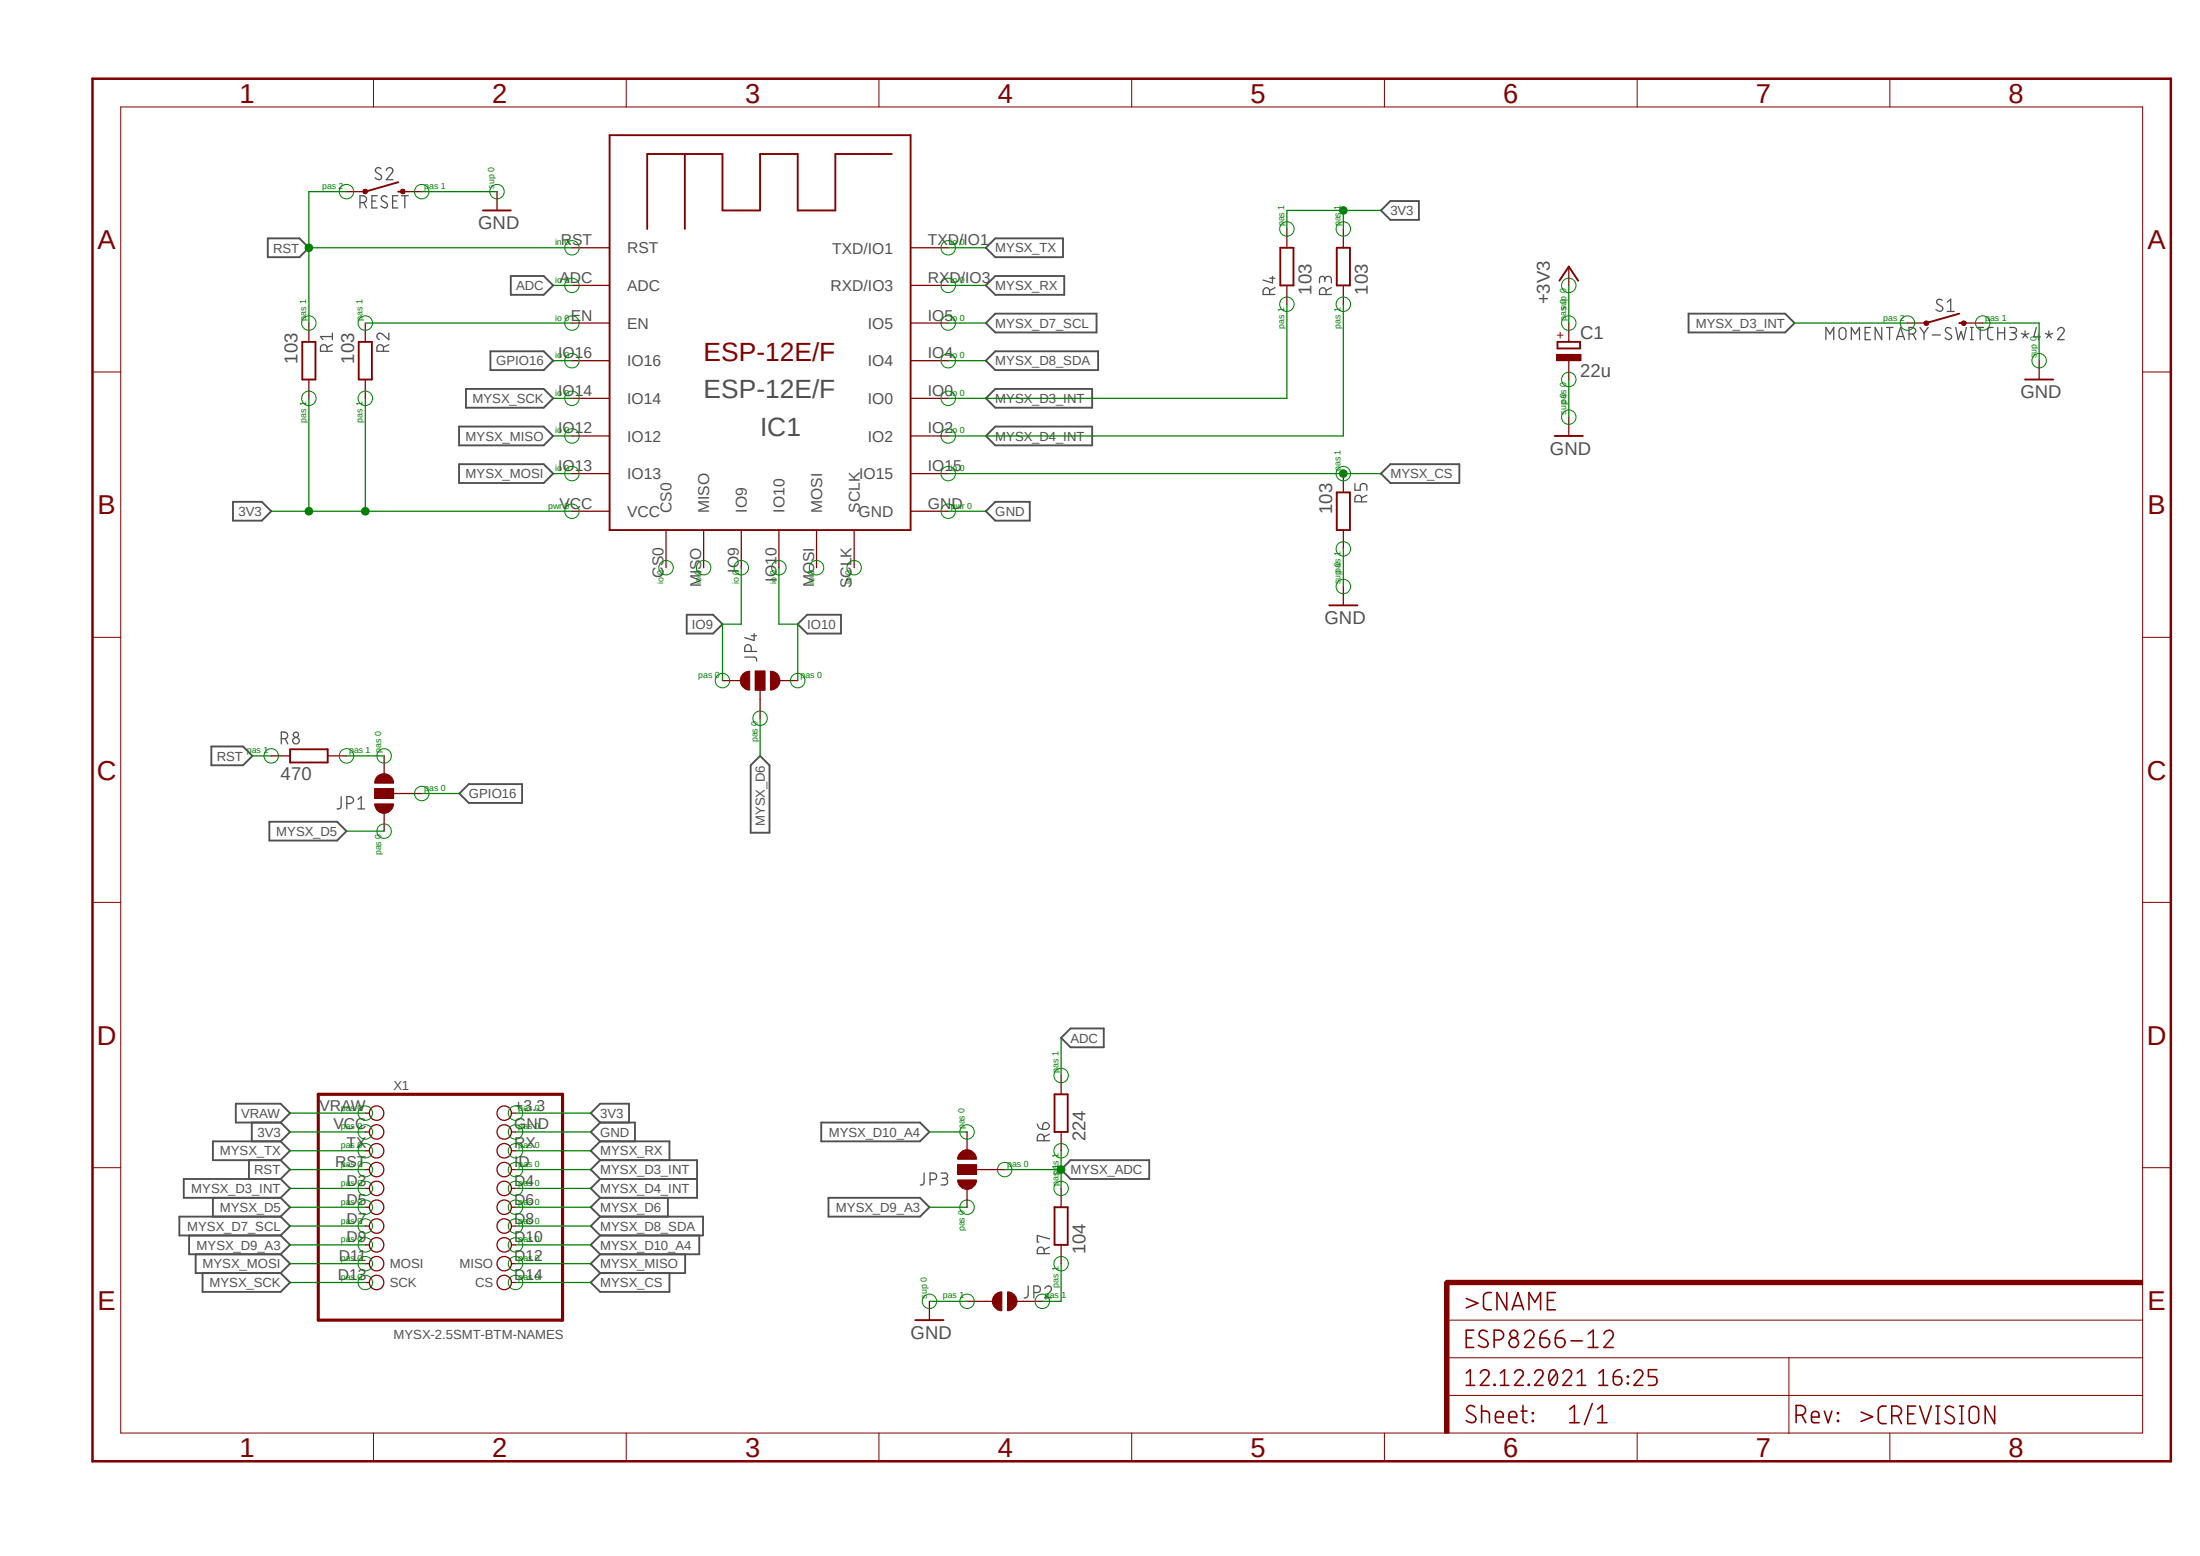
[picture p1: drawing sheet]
<svg xmlns="http://www.w3.org/2000/svg" width="297mm" height="210mm" viewBox="0 0 297 210" stroke-linecap="round" stroke-linejoin="round" font-family="sans-serif">
<path d="M12.1 10.2l281.3 187.3M293.4 10.2l-281.3 187.3" fill="none" stroke="#fff" stroke-width=".14"/>
<g fill="none" stroke="#505050" stroke-width=".17">
<path d="M48.6 27.3h.4a.47 .47 0 0 0 .5-.4 .47 .47 0 0 0-.5-.5h-.4v1.7M49.1 27.3l.4 .8M50.2 27.1h.5M50.9 26.4h-.7v1.7h.7M51.4 22.8a.39 .39 0 0 0-.6-.1 .39 .39 0 0 0 0 .6l.6 .3a.37 .37 0 0 1 .1 .4 .37 .37 0 0 1-.3 .3l-.6-.3M52.2 23a.43 .43 0 0 1 .6-.3 .43 .43 0 0 1 .1 .6l-.7 1h.8M52.2 26.6a.41 .41 0 0 0-.5-.2 .41 .41 0 0 0-.2 .6l.7 .4a.37 .37 0 0 1 .1 .4 .37 .37 0 0 1-.3 .3l-.6-.3M53 27.1h.6M53.7 26.4h-.7v1.7h.7M54.2 26.4h.9M54.7 26.4v1.7M171.4 39.8v-.5a.44 .44 0 0 0-.7-.4l-.2 .4v.5h1.6"/>
<path d="M171.4 37.5h.7M171.8 37.3v.9l-1.3-.4M172.1 38.8l-.7 .4M178.9 37.7v-.2a.43 .43 0 0 1 .5-.2 .43 .43 0 0 1 .3 .4v.5M178.9 38l-.1-.5a.37 .37 0 0 0-.4-.2 .37 .37 0 0 0-.3 .3v.6M179 39.8v-.5a.45 .45 0 0 0-.3-.5 .45 .45 0 0 0-.5 .3l-.1 .7h1.6M179.7 38.8l-.7 .4M44.2 47.4l-.1-.7a.46 .46 0 0 0-.5-.2 .46 .46 0 0 0-.3 .4v.5h1.6M44.9 45.4h-1.6l.3 .4M44.9 46.5l-.7 .4M44.9 45v.8M51.8 47.4l-.1-.7a.46 .46 0 0 0-.5-.2 .46 .46 0 0 0-.3 .4v.5h1.6"/>
<path d="M52.5 45v.8l-.9-.7a.44 .44 0 0 0-.7 .1 .44 .44 0 0 0 .3 .6M52.5 46.5l-.7 .4M246.5 45.8v-1.6l.6 .9 .5-.9v1.6M248.4 44.4a.46 .46 0 0 1 .5-.2 .46 .46 0 0 1 .3 .5v.7a.47 .47 0 0 1-.4 .4 .47 .47 0 0 1-.5-.4zM249.9 45.8v-1.6l.6 .9 .5-.9v1.6M251.8 44.9h.5M252.5 44.2h-.7v1.6h.7M254 44.2v1.6l-.8-1.6v1.6M254.7 44.2h.9M255.1 44.2v1.6M256 45.8l.6-1.6 .5 1.6M256.2 45.4h.8"/>
<path d="M257.7 45.1h.5a.44 .44 0 0 0 .4-.7l-.4-.2h-.5v1.6M258.3 45.1l.4 .7M259.2 44.2l.6 .8M259.8 45v.8M260.3 44.2l-.5 .8M260.9 45.2h1.1M262.2 40.5a.42 .42 0 0 0-.5-.1 .42 .42 0 0 0-.2 .5l.6 .5a.34 .34 0 0 1 0 .6h-.2l-.5-.2M262.9 40.8l.5-.4v1.6M262.9 42h.9M263.4 44.3a.42 .42 0 0 0-.6-.1 .42 .42 0 0 0-.1 .5l.6 .5a.34 .34 0 0 1 0 .6h-.2l-.5-.2M264 44.2l.4 1.6 .4-1.1 .3 1.1 .4-1.6M266 45.8h.4"/>
<path d="M266 44.2h.4M266.2 44.2v1.6M266.9 44.2h.9M267.3 44.2v1.6M269.1 44.2h-.6l-.1 .4v1l.3 .2h.4M269.7 44.9h.9M269.7 44.2v1.6M270.6 44.2v1.6M271.3 44.2h.6l.3 .2v.3l-.2 .2h-.5M271.8 44.9a.47 .47 0 0 1 .4 .5 .47 .47 0 0 1-.4 .4h-.5M272.9 45l.5 .2M273.4 44.7v.5"/>
<path d="M273.4 45.2l.3 .4M273.4 45.2l-.3 .4M273.9 45l-.5 .2M274.9 44.2l-.3 1.3h.9M275.2 45.1v.7M276.1 45l.5 .2M276.6 44.7v.5M276.6 45.2l.3 .4M276.6 45.2l-.3 .4M277.1 45l-.5 .2M277.8 44.6a.44 .44 0 0 1 .6-.4 .44 .44 0 0 1 .2 .7l-.8 .9h.9M182.9 65.3v.9h.7v-.6a.46 .46 0 0 1 .5-.3 .46 .46 0 0 1 .4 .3v.6"/>
<path d="M183.8 67.7v-.6a.46 .46 0 0 0-.5-.2 .46 .46 0 0 0-.4 .4v.4h1.6M184.5 66.8l-.7 .4M38 99.7h.4a.44 .44 0 0 0 .4-.3 .44 .44 0 0 0-.1-.5l-.7-.1v1.6M38.5 99.7l.4 .7M100.5 88.7h1.3a.4 .4 0 0 1 .4 .5M101.4 87.9v-.4a.45 .45 0 0 0-.3-.5 .45 .45 0 0 0-.5 .2l-.1 .7h1.7M101.4 85.8h.8M101.8 85.5v.9l-1.3-.3M46.1 107.5v1.3a.4 .4 0 0 1-.6 .4M46.8 108.5h.5a.47 .47 0 0 0 .5-.5 .47 .47 0 0 0-.5-.5h-.5v1.7M48.3 109.2h.9M48.3 107.9l.5-.4v1.7"/>
<path d="M124.8 158.3v1.3a.38 .38 0 0 1-.6 .3M125.6 159.2h.4a.45 .45 0 0 0 .5-.4 .45 .45 0 0 0-.5-.5h-.4v1.6M127 158.3l.8 .1a.37 .37 0 0 1 .1 .4 .37 .37 0 0 1-.3 .2h-.4M127.5 159l.2 .1a.46 .46 0 0 1 .2 .5 .46 .46 0 0 1-.4 .3h-.5M140 151.7a.72 .72 0 0 0 .8 .7M141 154v-.5a.47 .47 0 0 0-.5-.4 .47 .47 0 0 0-.5 .4v.5h1.7M141 151.6a.47 .47 0 0 1 .6 .2 .47 .47 0 0 1-.4 .6h-.4v-.5zM141.7 153.1l-.7 .3M138.8 173.6v1.2a.43 .43 0 0 1-.5 .4M139.6 174.5l.7-.1a.46 .46 0 0 0 .1-.5 .46 .46 0 0 0-.4-.3h-.4v1.6M141 169.2v-.5a.47 .47 0 0 0-.5-.4 .47 .47 0 0 0-.5 .4v.5h1.7M141.1 173.9a.45 .45 0 0 1 .6-.3 .45 .45 0 0 1 .1 .7l-.7 .9h.8"/>
<path d="M141.7 167.2l-1.7-.4v.8h.3M141.7 168.3l-.7 .4"/>
<circle cx="39.9" cy="99.2" r=".35"/>
<circle cx="40" cy="100" r=".45"/>
</g>
<g fill="none" stroke="#505050" stroke-width=".25">
<path d="M36.2 32.2h4.2l1.3 1.2-1.3 1.3h-4.2zM69 37.3h4.4l1.3 1.2-1.3 1.3h-4.4zM134.4 32.2h9.1v2.5h-9.1l-1.3-1.3zM134.4 37.3h9.3v2.5h-9.3l-1.3-1.3zM187.7 27.1h3.9v2.6h-3.9l-1.3-1.3zM62 57.6h11.4l1.3 1.2-1.3 1.3h-11.4zM62.9 52.5h10.5l1.3 1.3-1.3 1.2h-10.5zM66.2 47.4h7.2l1.3 1.3-1.3 1.3h-7.2zM133.1 58.8l1.3-1.2h13v2.5h-13zM134.4 42.3h13.6v2.6h-13.6l-1.3-1.3zM134.4 47.4h13.9v2.6h-13.9l-1.3-1.3zM134.4 52.5h13v2.5h-13l-1.3-1.2z"/>
<path d="M228 42.3h13l1.3 1.3-1.3 1.3h-13zM31.5 67.7h3.8l1.3 1.3-1.3 1.3h-3.8zM62 62.7h11.4l1.3 1.2-1.3 1.3h-11.4zM133.1 69l1.3-1.3h4.6v2.6h-4.6zM187.7 62.7h9.3v2.5h-9.3l-1.3-1.3zM92.7 83h3.6l1.2 1.2-1.2 1.3h-3.6zM107.7 84.2l1.3-1.2h4.5v2.5h-4.5zM28.5 100.8h4.3l1.3 1.2-1.3 1.3h-4.3zM36.4 110.9h9.1l1.3 1.3-1.3 1.3h-9.1zM62 107.1l1.3-1.3h7.2v2.6h-7.2zM101.3 103.3l1.3-1.3 1.3 1.3v9.1h-2.6zM31.8 149h6.1l1.3 1.2-1.3 1.3h-6.1z"/>
<path d="M33.6 156.6v2.5M34 151.5v2.6M37.9 154.1h-9.2v2.5h9.2M37.9 154.1l1.3 1.2-1.3 1.3M37.9 156.6l1.3 1.3-1.3 1.2M37.9 159.1h-13.1v2.6h13.1M37.9 159.1l1.3 1.3-1.3 1.3M37.9 151.5l1.3 1.3-1.3 1.3M81 151.5l-1.2 1.3 1.2 1.3M81 151.5h4.7v2.6M81 154.1h9.4v2.5M81 151.5l-1.2-1.3 1.2-1.2h3.9v2.5"/>
<path d="M81 156.6h13.1v5.1h-13.1M81 154.1l-1.2 1.2 1.2 1.3M81 159.1h13.1M81 156.6l-1.2 1.3 1.2 1.2M81 159.1l-1.2 1.3 1.2 1.3M110.9 151.5h13.3l1.3 1.3-1.3 1.3h-13.3zM143.3 157.9l1.2-1.3h10.7v2.5h-10.7zM143.3 140.1l1.2-1.3h4.5v2.6h-4.5zM25.5 166.8v2.5h12.4M26.4 169.3v2.5h11.5M27.3 171.8v2.6h10.6l1.3-1.3-1.3-1.3M28.7 161.7v2.5"/>
<path d="M37.9 161.7l1.3 1.2-1.3 1.3M37.9 164.2l1.3 1.3-1.3 1.3M37.9 164.2h-13.7v2.6h13.7M37.9 166.8l1.3 1.2-1.3 1.3M37.9 169.3l1.3 1.3-1.3 1.2M81 164.2h13.9v2.6h-13.9M81 166.8l-1.2 1.2 1.2 1.3M81 164.2l-1.2 1.3 1.2 1.3M81 171.8l-1.2 1.3 1.2 1.3h9.4v-2.6M81 169.3l-1.2 1.3 1.2 1.2M81 161.7l-1.2 1.2 1.2 1.3M90.2 161.7v2.5"/>
<path d="M92.5 169.3v2.5h-11.5M94.4 166.8v2.5h-13.4M111.8 161.7h12.4l1.3 1.2-1.3 1.3h-12.4z"/>
</g>
<path d="M210.5 37.9l1.3-1.9 1.3 1.9M209.9 58.8h3.8M210.3 46.1h3v.9h-3z" fill="none" stroke="#800000" stroke-width=".25"/>
<path d="M211.8 36v2.5M211.8 56.3v2.5" fill="none" stroke="#800000" stroke-width=".17"/>
<path d="M210.1 47.8h3.3v.9h-3.3z" fill-rule="evenodd" fill="#800000"/>
<path d="M210.1 47.8h3.3v.9h-3.3z" fill="none" stroke="#800000" stroke-width=".14"/>
<g fill="none" stroke="#800000" stroke-width=".17">
<path d="M67.1 25.9v2.5M211.8 43.6v2.5M211.8 48.7v2.5M49.3 150.2h.6M49.3 152.8h.6M49.3 155.3h.6M49.3 157.9h.6M69 150.2h.6M69 152.8h.6M69 155.3h.6M69 157.9h.6M49.3 160.4h.6"/>
<path d="M49.3 162.9h.6M49.3 165.5h.6M49.3 168h.6M49.3 170.6h.6M49.3 173.1h.6M69 160.4h.6M69 162.9h.6M69 165.5h.6M69 168h.6M69 170.6h.6M69 173.1h.6"/>
<circle cx="50.8" cy="150.2" r=".98"/>
<circle cx="50.8" cy="155.3" r=".98"/>
<circle cx="50.8" cy="157.9" r=".98"/>
<circle cx="50.8" cy="152.8" r=".98"/>
<circle cx="68.1" cy="150.2" r=".98"/>
<circle cx="68.1" cy="152.8" r=".98"/>
<circle cx="68.1" cy="155.3" r=".98"/>
<circle cx="68.1" cy="157.9" r=".98"/>
<circle cx="50.8" cy="173.1" r=".98"/>
<circle cx="50.8" cy="168" r=".98"/>
<circle cx="50.8" cy="160.4" r=".98"/>
<circle cx="50.8" cy="162.9" r=".98"/>
<circle cx="50.8" cy="165.5" r=".98"/>
<circle cx="50.8" cy="170.6" r=".98"/>
<circle cx="68.1" cy="162.9" r=".98"/>
<circle cx="68.1" cy="168" r=".98"/>
<circle cx="68.1" cy="173.1" r=".98"/>
<circle cx="68.1" cy="160.4" r=".98"/>
<circle cx="68.1" cy="170.6" r=".98"/>
<circle cx="68.1" cy="165.5" r=".98"/>
</g>
<path d="M65.2 28.4h3.8" fill="none" stroke="#800000" stroke-width=".25"/>
<path d="M43 147.7h32.9v30.5h-32.9z" fill="none" stroke="#800000" stroke-width=".42"/>
<path d="M195 173.1h.6v20.3h-.6z" fill-rule="evenodd" fill="#800000"/>
<path d="M195 173.1h.6v20.3h-.6z" fill="none" stroke="#800000" stroke-width=".14"/>
<path d="M195.3 172.8h94v.6h-94z" fill-rule="evenodd" fill="#800000"/>
<g fill="none" stroke="#800000" stroke-width=".14">
<path d="M16.3 14.4h273v179h-273zM50.4 10.6v3.8M84.5 10.6v3.8M118.7 10.6v3.8M152.8 10.6v3.8M186.9 10.6v3.8M221 10.6v3.8M255.1 10.6v3.8M12.5 50.2h3.8M289.3 50.2h3.8M12.5 86h3.8M289.3 86h3.8"/>
<path d="M12.5 121.8h3.8M289.3 121.8h3.8M12.5 157.6h3.8M289.3 157.6h3.8M195.3 172.8h94v.6h-94zM195.3 178.2h94M50.4 193.4v3.8M84.5 193.4v3.8M118.7 193.4v3.8M152.8 193.4v3.8M186.9 193.4v3.8M195.3 188.3h94"/>
<path d="M195.3 183.3h94M221 193.4v3.8M241.5 183.3v10.2M255.1 193.4v3.8"/>
</g>
<path d="M196.6 173.1h-1.3v1.3" fill="none" stroke="#800000" stroke-width=".64"/>
<g fill="none" stroke="#800000" stroke-width=".21">
<path d="M198 175.3l1.5 .6-1.5 .6M199 179.5h-1v2.4h1M200.8 179.7a.61 .61 0 0 0-.8-.1 .61 .61 0 0 0-.3 .7l1 .6a.54 .54 0 0 1 .1 .7 .54 .54 0 0 1-.7 .2l-.5-.2M201.3 174.5h-.5l-.4 .2-.1 .3v1.3a.51 .51 0 0 0 .5 .5h.5M203.4 174.5v2.3l-1.3-2.3v2.3M204.1 176.8l.8-2.3 .8 2.3M204.3 176.2h1.2M206.4 176.8v-2.3l.8 1.3 .8-1.3v2.3M208.9 179.5a1.01 1.01 0 0 0-1 1.1M208.9 175.5h.8M210 174.5h-1.1v2.3h1.1M211 179.5a1.02 1.02 0 0 0-1 1.1"/>
<path d="M198 180.6h.7M198 185.3l.5-.4v2.1M198 187h1.1M199.1 189.9a.57 .57 0 0 0-.9-.1 .57 .57 0 0 0 .1 .9l.7 .4a.51 .51 0 0 1 .1 .8 .9 .9 0 0 1-1.1-.2M199.9 185.3a.58 .58 0 0 1 .8-.4 .58 .58 0 0 1 .2 .9l-1 1.2h1.1M200 190.5h.7l.3 .2 .1 .2v1.1M200 189.7v2.3M201.7 180.8h.7a.66 .66 0 0 0 .6-.6 .66 .66 0 0 0-.6-.7h-.7v2.4M201.7 186.9h.1v.1h-.1zM201.9 191.3h1a.55 .55 0 0 0-.3-.8 .55 .55 0 0 0-.7 .5v.6l.2 .4h.8M202.6 187h1.1M202.6 185.3l.5-.4v2.1"/>
<path d="M203.7 191.3h1.1a.55 .55 0 0 0-.4-.8 .55 .55 0 0 0-.7 .5l.1 .9 .3 .1h.7M204.5 185.3a.57 .57 0 0 1 .8-.4 .57 .57 0 0 1 .1 .9l-.9 1.2h1.2M205.4 190.5h.8M205.6 189.7v1.9a.43 .43 0 0 0 .6 .4M205.8 180a.64 .64 0 0 1 .9-.4 .64 .64 0 0 1 .2 1l-1.1 1.3h1.3M206.3 186.9h.2v.1h-.2zM206.9 190.7h.1v.1h-.1zM206.9 191.7h.1v.2h-.1zM207.2 185.3a.57 .57 0 0 1 .8-.4 .57 .57 0 0 1 .2 .9l-1 1.2h1.1M207.9 180.6h.8a.65 .65 0 0 1 .5 .7 .65 .65 0 0 1-.7 .6 .65 .65 0 0 1-.6-.7zM209.3 185a.43 .43 0 0 1 .8 .2 1.26 1.26 0 0 1-.4 1.8l-.2-.1a1.52 1.52 0 0 1-.2-1.9zM210 180.6h.8a.65 .65 0 0 1 .5 .7 .65 .65 0 0 1-.7 .6 .65 .65 0 0 1-.6-.7z"/>
<path d="M210.1 185.3l-.9 1.2M211 185.3a.58 .58 0 0 1 .8-.4 .58 .58 0 0 1 .2 .9l-1 1.2h1.2M211.9 192h1.3M211.9 190.2l.7-.5v2.3M212.1 181h1.5M212.9 187h1.2M212.9 185.3l.6-.4v2.1M214.4 181.9h1.3M214.4 180l.7-.5v2.4M215 189.4l-1.1 2.9M215.7 192h1.3M215.7 190.2l.6-.5v2.3"/>
<path d="M215.9 187h1.1M215.9 185.3l.6-.4v2.1M216.5 180a.64 .64 0 0 1 1-.4 .64 .64 0 0 1 .1 1l-1.1 1.3h1.3M217.8 185.8h.7a.58 .58 0 0 1 .5 .6 .58 .58 0 0 1-.6 .6 .58 .58 0 0 1-.6-.6zM218.7 184.9a.87 .87 0 0 0-.9 .9M219.7 185.8h.1h-.1zM219.7 186.7h.1v.1h-.1zM220.6 185.3a.58 .58 0 0 1 .8-.4 .58 .58 0 0 1 .2 .9l-1 1.2h1.2M223.7 184.9h-1.2v.9h.7a.61 .61 0 0 1 .5 .6 .61 .61 0 0 1-.5 .6h-.7M242.5 191h.6a.66 .66 0 0 0 .7-.6 .66 .66 0 0 0-.7-.7h-.6v2.3M243.2 191l.6 1M244.6 191.3h1a.54 .54 0 0 0-.4-.8 .54 .54 0 0 0-.6 .5v.9l.3 .1h.7"/>
<path d="M246.3 190.5l.5 1.5 .5-1.5M248.1 191.7h.1v.2h-.1zM248.1 190.7h.1v.1h-.1zM251.2 190.6l1.6 .6-1.6 .7M254.6 189.8h-.5l-.4 .3-.1 .2v1.3a.58 .58 0 0 0 .5 .6h.5M255.4 191.1h.7a.66 .66 0 0 0 .6-.7 .66 .66 0 0 0-.6-.6h-.7v2.4M256.2 191.1l.5 1.1M257.6 190.8h.8M258.6 189.8h-1v2.4h1M259.2 189.8l.8 2.4 .7-2.4M261.4 192.2h.5M261.4 189.8h.5"/>
<path d="M261.6 189.8v2.4M263.7 190a.65 .65 0 0 0-1 .1v.5l.9 .6a.58 .58 0 0 1 .1 .9 .58 .58 0 0 1-.9-.1l-.2-.2M264.5 192.2h.6M264.5 189.8h.6M264.8 189.8v2.4M266.1 189.9a.65 .65 0 0 1 .7 0 .65 .65 0 0 1 .3 .6v1a.64 .64 0 0 1-.6 .6 .64 .64 0 0 1-.6-.6v-1v-.3zM269.3 189.8v2.4l-1.3-2.4v2.4"/>
<circle cx="204.4" cy="180.1" r=".53"/>
<circle cx="204.4" cy="181.2" r=".65"/>
</g>
<path d="M12.5 10.6h280.6v186.6h-280.6z" fill="none" stroke="#800000" stroke-width=".34"/>
<path d="M53.8 25.9h.6M53.8 24.6l-4.5 1.3" fill="none" stroke="#800000" stroke-width=".25"/>
<path d="M49.1 25.6l.2-.1 .2 .1 .1 .3-.1 .2-.2 .1-.2-.1-.1-.2z" fill-rule="evenodd" fill="#800000"/>
<path d="M49.1 25.6l.2-.1 .2 .1 .1 .3-.1 .2-.2 .1-.2-.1-.1-.2z" fill="none" stroke="#800000" stroke-width=".14"/>
<path d="M54.1 25.6l.3-.1 .2 .1 .1 .3-.1 .2-.2 .1-.3-.1v-.2z" fill-rule="evenodd" fill="#800000"/>
<path d="M54.1 25.6l.3-.1 .2 .1 .1 .3-.1 .2-.2 .1-.3-.1v-.2z" fill="none" stroke="#800000" stroke-width=".14"/>
<path d="M46.8 25.9h2.5M54.4 25.9h2.5" fill="none" stroke="#800000" stroke-width=".17"/>
<path d="M264.5 43.6h.6M264.5 42.3l-4.4 1.3" fill="none" stroke="#800000" stroke-width=".25"/>
<path d="M259.8 43.4l.3-.1 .2 .1 .1 .2-.1 .3h-.2h-.3l-.1-.3z" fill-rule="evenodd" fill="#800000"/>
<path d="M259.8 43.4l.3-.1 .2 .1 .1 .2-.1 .3h-.2h-.3l-.1-.3z" fill="none" stroke="#800000" stroke-width=".14"/>
<path d="M264.9 43.4l.2-.1 .2 .1 .2 .2-.2 .3h-.2h-.2l-.1-.3z" fill-rule="evenodd" fill="#800000"/>
<path d="M264.9 43.4l.2-.1 .2 .1 .2 .2-.2 .3h-.2h-.2l-.1-.3z" fill="none" stroke="#800000" stroke-width=".14"/>
<path d="M257.5 43.6h2.6M265.1 43.6h2.6M275.3 48.7v2.5" fill="none" stroke="#800000" stroke-width=".17"/>
<path d="M273.4 51.2h3.8" fill="none" stroke="#800000" stroke-width=".25"/>
<path d="M129.7 155.6a1.25 1.25 0 0 1 1.4-.3 1.25 1.25 0 0 1 .7 1.2h-2.5l.1-.6z" fill-rule="evenodd" fill="#800000"/>
<path d="M129.7 155.6a1.25 1.25 0 0 1 1.4-.3 1.25 1.25 0 0 1 .7 1.2h-2.5l.1-.6z" fill="none" stroke="#800000" stroke-width=".14"/>
<path d="M129.3 159.3h2.5a1.27 1.27 0 0 1-1.2 1.2 1.27 1.27 0 0 1-1.3-1.2z" fill-rule="evenodd" fill="#800000"/>
<path d="M129.3 159.3h2.5a1.27 1.27 0 0 1-1.2 1.2 1.27 1.27 0 0 1-1.3-1.2z" fill="none" stroke="#800000" stroke-width=".14"/>
<path d="M129.3 157.2h2.5v1.3h-2.5zM131.8 157.9h1.3" fill="none" stroke="#800000" stroke-width=".17"/>
<path d="M129.3 157.2h2.5v1.3h-2.5z" fill-rule="evenodd" fill="#800000"/>
<path d="M129.3 157.2h2.5v1.3h-2.5z" fill="none" stroke="#800000" stroke-width=".14"/>
<g fill="none" stroke="#800000" stroke-width=".17">
<path d="M173.7 30.9v2.5M173.7 38.5v2.6M181.4 30.9v2.5M181.4 38.5v2.6M41.7 43.6v2.5M41.7 51.2v2.6M49.3 43.6v2.5M49.3 51.2v2.6M181.4 63.9v2.6M181.4 71.5v2.6M181.4 79.2v2.5M36.6 102h2.6"/>
<path d="M44.2 102h2.6M130.6 152.8v2.5M133.1 157.9h2.5M143.3 145.2v2.5M143.3 152.8v2.5M125.5 175.6v2.6M130.6 160.4v2.5M143.3 160.4v2.5M143.3 168v2.6"/>
</g>
<path d="M172.8 33.4h1.8v5.1h-1.8zM180.5 33.4h1.7v5.1h-1.7zM40.8 46.1h1.8v5.1h-1.8zM48.4 46.1h1.8v5.1h-1.8zM180.5 66.5h1.7v5h-1.7zM179.5 81.7h3.8M39.2 101.1h5v1.8h-5zM142.4 147.7h1.7v5.1h-1.7zM123.6 178.2h3.8M142.4 162.9h1.7v5.1h-1.7z" fill="none" stroke="#800000" stroke-width=".25"/>
<path d="M136 174.4a1.27 1.27 0 0 1 1.3 1.2 1.27 1.27 0 0 1-1.3 1.3z" fill-rule="evenodd" fill="#800000"/>
<path d="M136 174.4a1.27 1.27 0 0 1 1.3 1.2 1.27 1.27 0 0 1-1.3 1.3z" fill="none" stroke="#800000" stroke-width=".14"/>
<path d="M134.4 174.7l.3-.2 .6-.1v2.5a1.27 1.27 0 0 1-1.2-.8 1.27 1.27 0 0 1 .3-1.4z" fill-rule="evenodd" fill="#800000"/>
<path d="M134.4 174.7l.3-.2 .6-.1v2.5a1.27 1.27 0 0 1-1.2-.8 1.27 1.27 0 0 1 .3-1.4z" fill="none" stroke="#800000" stroke-width=".14"/>
<path d="M130.6 175.6h3.4M137.3 175.6h3.4" fill="none" stroke="#800000" stroke-width=".17"/>
<path d="M50.9 104.8a1.31 1.31 0 0 1 1.4-.3 1.31 1.31 0 0 1 .8 1.2h-2.5l.1-.6z" fill-rule="evenodd" fill="#800000"/>
<path d="M50.9 104.8a1.31 1.31 0 0 1 1.4-.3 1.31 1.31 0 0 1 .8 1.2h-2.5l.1-.6z" fill="none" stroke="#800000" stroke-width=".14"/>
<path d="M50.6 108.5h2.5a1.27 1.27 0 0 1-1.2 1.3 1.27 1.27 0 0 1-1.3-1.3z" fill-rule="evenodd" fill="#800000"/>
<path d="M50.6 108.5h2.5a1.27 1.27 0 0 1-1.2 1.3 1.27 1.27 0 0 1-1.3-1.3z" fill="none" stroke="#800000" stroke-width=".14"/>
<path d="M50.6 106.5h2.5v1.2h-2.5zM53.1 107.1h1.3" fill="none" stroke="#800000" stroke-width=".17"/>
<path d="M50.6 106.5h2.5v1.2h-2.5z" fill-rule="evenodd" fill="#800000"/>
<path d="M50.6 106.5h2.5v1.2h-2.5z" fill="none" stroke="#800000" stroke-width=".14"/>
<g fill="none" stroke="#800000" stroke-width=".17">
<path d="M77.2 33.4h5.1M77.2 38.5h5.1M122.9 33.4h5.1M122.9 38.5h5.1M77.2 43.6h5.1M77.2 48.7h5.1M77.2 53.8h5.1M77.2 58.8h5.1M122.9 43.6h5.1M122.9 48.7h5.1M122.9 53.8h5.1M122.9 58.8h5.1"/>
<path d="M77.2 63.9h5.1M77.2 69h5.1M89.9 71.5v5.1M95 71.5v5.1M100.1 71.5v5.1M105.2 71.5v5.1M110.2 71.5v5.1M115.3 71.5v5.1M122.9 63.9h5.1M122.9 69h5.1M51.9 102v2.6M51.9 109.6v2.6"/>
<path d="M54.4 107.1h2.5"/>
</g>
<path d="M82.3 18.2h40.6v53.3h-40.6zM92.5 20.8v10.1M120.4 20.8h-7.6v7.6h-5.1v-7.6h-5.1v7.6h-5.1v-7.6h-10.1v10.1" fill="none" stroke="#800000" stroke-width=".25"/>
<path d="M104 90.6a1.27 1.27 0 0 1 1.3 1.3 1.27 1.27 0 0 1-1.3 1.2z" fill-rule="evenodd" fill="#800000"/>
<path d="M104 90.6a1.27 1.27 0 0 1 1.3 1.3 1.27 1.27 0 0 1-1.3 1.2z" fill="none" stroke="#800000" stroke-width=".14"/>
<path d="M100.3 90.9l.3-.2 .6-.1v2.5a1.27 1.27 0 0 1-1.2-.8 1.27 1.27 0 0 1 .3-1.4z" fill-rule="evenodd" fill="#800000"/>
<path d="M100.3 90.9l.3-.2 .6-.1v2.5a1.27 1.27 0 0 1-1.2-.8 1.27 1.27 0 0 1 .3-1.4z" fill="none" stroke="#800000" stroke-width=".14"/>
<path d="M102 90.6h1.3v2.5h-1.3zM102.6 93.1v1.3" fill="none" stroke="#800000" stroke-width=".17"/>
<path d="M102 90.6h1.3v2.5h-1.3z" fill-rule="evenodd" fill="#800000"/>
<path d="M102 90.6h1.3v2.5h-1.3z" fill="none" stroke="#800000" stroke-width=".14"/>
<path d="M97.5 91.9h2.6M102.6 94.4v2.5M105.2 91.9h2.5" fill="none" stroke="#800000" stroke-width=".17"/>
<g fill="none" stroke="#008000" stroke-width=".14">
<circle cx="46.8" cy="25.9" r=".98"/>
<circle cx="56.9" cy="25.9" r=".98"/>
<circle cx="67.1" cy="25.9" r=".98"/>
<circle cx="77.2" cy="33.4" r=".98"/>
<circle cx="77.2" cy="38.5" r=".98"/>
<circle cx="128" cy="33.4" r=".98"/>
<circle cx="128" cy="38.5" r=".98"/>
<circle cx="173.7" cy="30.9" r=".98"/>
<circle cx="181.4" cy="30.9" r=".98"/>
<circle cx="211.8" cy="38.5" r=".98"/>
<circle cx="41.7" cy="53.8" r=".98"/>
<circle cx="41.7" cy="43.6" r=".98"/>
<circle cx="49.3" cy="53.8" r=".98"/>
<circle cx="49.3" cy="43.6" r=".98"/>
<circle cx="77.2" cy="58.8" r=".98"/>
<circle cx="77.2" cy="53.8" r=".98"/>
<circle cx="77.2" cy="48.7" r=".98"/>
<circle cx="77.2" cy="43.6" r=".98"/>
<circle cx="128" cy="43.6" r=".98"/>
<circle cx="128" cy="58.8" r=".98"/>
<circle cx="128" cy="48.7" r=".98"/>
<circle cx="128" cy="53.8" r=".98"/>
<circle cx="173.7" cy="41.1" r=".98"/>
<circle cx="181.4" cy="41.1" r=".98"/>
<circle cx="211.8" cy="51.2" r=".98"/>
<circle cx="211.8" cy="56.3" r=".98"/>
<circle cx="211.8" cy="43.6" r=".98"/>
<circle cx="257.5" cy="43.6" r=".98"/>
<circle cx="267.7" cy="43.6" r=".98"/>
<circle cx="275.3" cy="48.7" r=".98"/>
<circle cx="77.2" cy="63.9" r=".98"/>
<circle cx="77.2" cy="69" r=".98"/>
<circle cx="89.9" cy="76.6" r=".98"/>
<circle cx="95" cy="76.6" r=".98"/>
<circle cx="100.1" cy="76.6" r=".98"/>
<circle cx="105.2" cy="76.6" r=".98"/>
<circle cx="110.2" cy="76.6" r=".98"/>
<circle cx="115.3" cy="76.6" r=".98"/>
<circle cx="128" cy="63.9" r=".98"/>
<circle cx="128" cy="69" r=".98"/>
<circle cx="181.4" cy="74.1" r=".98"/>
<circle cx="181.4" cy="79.2" r=".98"/>
<circle cx="181.4" cy="63.9" r=".98"/>
<circle cx="97.5" cy="91.9" r=".98"/>
<circle cx="102.6" cy="96.9" r=".98"/>
<circle cx="107.7" cy="91.9" r=".98"/>
<circle cx="36.6" cy="102" r=".98"/>
<circle cx="46.8" cy="102" r=".98"/>
<circle cx="51.9" cy="102" r=".98"/>
<circle cx="51.9" cy="112.2" r=".98"/>
<circle cx="56.9" cy="107.1" r=".98"/>
<circle cx="49.3" cy="152.8" r=".98"/>
<circle cx="49.3" cy="150.2" r=".98"/>
<circle cx="49.3" cy="155.3" r=".98"/>
<circle cx="49.3" cy="157.9" r=".98"/>
<circle cx="69.6" cy="150.2" r=".98"/>
<circle cx="69.6" cy="152.8" r=".98"/>
<circle cx="69.6" cy="155.3" r=".98"/>
<circle cx="69.6" cy="157.9" r=".98"/>
<circle cx="130.6" cy="152.8" r=".98"/>
<circle cx="135.6" cy="157.9" r=".98"/>
<circle cx="143.3" cy="155.3" r=".98"/>
<circle cx="143.3" cy="145.2" r=".98"/>
<circle cx="49.3" cy="168" r=".98"/>
<circle cx="49.3" cy="160.4" r=".98"/>
<circle cx="49.3" cy="165.5" r=".98"/>
<circle cx="49.3" cy="170.6" r=".98"/>
<circle cx="49.3" cy="162.9" r=".98"/>
<circle cx="49.3" cy="173.1" r=".98"/>
<circle cx="69.6" cy="168" r=".98"/>
<circle cx="69.6" cy="160.4" r=".98"/>
<circle cx="69.6" cy="162.9" r=".98"/>
<circle cx="69.6" cy="165.5" r=".98"/>
<circle cx="69.6" cy="170.6" r=".98"/>
<circle cx="69.6" cy="173.1" r=".98"/>
<circle cx="125.5" cy="175.6" r=".98"/>
<circle cx="130.6" cy="162.9" r=".98"/>
<circle cx="130.6" cy="175.6" r=".98"/>
<circle cx="140.7" cy="175.6" r=".98"/>
<circle cx="143.3" cy="170.6" r=".98"/>
<circle cx="143.3" cy="160.4" r=".98"/>
</g>
<g fill="none" stroke="#008000" stroke-width=".17">
<path d="M41.7 33.4h35.5M46.8 25.9h-5.1v17.7M56.9 25.9h10.2M128 33.4h5.1M128 38.5h5.1M128 43.6h5.1M128 48.7h5.1M211.8 51.2v5.1M267.7 43.6h7.6v5.1M128 69h5.1M181.4 74.1v5.1M39.2 150.2h10.1"/>
<path d="M39.2 155.3h10.1M39.2 157.9h10.1M69.6 152.8h10.2M69.6 155.3h10.2M125.5 152.8h5.1M39.2 165.5h10.1M69.6 165.5h10.2M69.6 168h10.2M125.5 175.6h5.1"/>
</g>
<circle cx="41.7" cy="33.4" r=".51" fill="#008000"/>
<circle cx="41.7" cy="33.4" r=".51" fill="none" stroke="#008000" stroke-width=".14"/>
<path d="M49.3 53.8v15.2M173.7 41.1v12.7h-45.7M181.4 41.1v17.7h-53.4M242.3 43.6h15.2M41.7 69h35.5M34.1 102h2.5M69.6 157.9h10.2M69.6 150.2h10.2M39.2 160.4h10.1M39.2 168h10.1M69.6 160.4h10.2M125.5 162.9h5.1" fill="none" stroke="#008000" stroke-width=".17"/>
<circle cx="49.3" cy="69" r=".51" fill="#008000"/>
<circle cx="49.3" cy="69" r=".51" fill="none" stroke="#008000" stroke-width=".14"/>
<path d="M41.7 53.8v15.2h-5.1" fill="none" stroke="#008000" stroke-width=".17"/>
<circle cx="41.7" cy="69" r=".51" fill="#008000"/>
<circle cx="41.7" cy="69" r=".51" fill="none" stroke="#008000" stroke-width=".14"/>
<path d="M181.4 28.4v2.5M186.4 28.4h-12.7v2.5M39.2 152.8h10.1" fill="none" stroke="#008000" stroke-width=".17"/>
<circle cx="181.4" cy="28.4" r=".51" fill="#008000"/>
<circle cx="181.4" cy="28.4" r=".51" fill="none" stroke="#008000" stroke-width=".14"/>
<g fill="none" stroke="#008000" stroke-width=".17">
<path d="M74.7 38.5h2.5M211.8 38.5v5.1M49.3 43.6h27.9M74.7 48.7h2.5M74.7 53.8h2.5M74.7 58.8h2.5M82.3 53.5v.3M74.7 63.9h2.5M128 63.9h58.4M56.9 107.1h5.1M143.3 140.1v5.1M39.2 170.6h10.1"/>
<path d="M39.2 173.1h10.1M69.6 170.6h10.2M69.6 173.1h10.2"/>
</g>
<circle cx="181.4" cy="63.9" r=".51" fill="#008000"/>
<circle cx="181.4" cy="63.9" r=".51" fill="none" stroke="#008000" stroke-width=".14"/>
<path d="M143.3 155.3v5.1" fill="none" stroke="#008000" stroke-width=".17"/>
<circle cx="143.3" cy="157.9" r=".51" fill="#008000"/>
<circle cx="143.3" cy="157.9" r=".51" fill="none" stroke="#008000" stroke-width=".14"/>
<path d="M100.1 76.6v7.6h-2.6v7.7M105.2 76.6v7.6h2.5v7.7M102.6 96.9v5.1M46.8 102h5.1M46.8 112.2h5.1M135.6 157.9h7.7M39.2 162.9h10.1M69.6 162.9h10.2M143.3 170.6v5h-2.6" fill="none" stroke="#008000" stroke-width=".17"/>
<g font-size="3.7" fill="#800000">
<text x="32.3" y="13.8">1</text>
<text x="66.5" y="13.8">2</text>
<text x="100.6" y="13.8">3</text>
<text x="134.7" y="13.8">4</text>
<text x="168.8" y="13.8">5</text>
<text x="202.9" y="13.8">6</text>
<text x="237.1" y="13.8">7</text>
<text x="271.2" y="13.8">8</text>
<text x="13.2" y="33.7">A</text>
<text x="289.9" y="33.7">A</text>
<text x="13.2" y="69.4">B</text>
<text x="289.9" y="69.4">B</text>
<text x="13.1" y="105.2">C</text>
<text x="289.9" y="105.2">C</text>
<text x="13.1" y="141">D</text>
<text x="289.9" y="141">D</text>
<text x="13.2" y="176.8">E</text>
<text x="289.9" y="176.8">E</text>
<text x="32.3" y="196.6">1</text>
<text x="66.5" y="196.6">2</text>
<text x="100.6" y="196.6">3</text>
<text x="134.7" y="196.6">4</text>
<text x="168.8" y="196.6">5</text>
<text x="202.9" y="196.6">6</text>
<text x="237.1" y="196.6">7</text>
<text x="271.2" y="196.6">8</text>
</g>
<g font-size="3.6" fill="#505050">
<text x="95" y="53.8">ESP-12E/F</text>
<text x="102.6" y="58.8">IC1</text>
</g>
<text font-size="3.6" fill="#800000" x="95" y="48.7">ESP-12E/F</text>
<g font-size="2.5" fill="#505050">
<text x="64.6" y="30.9">GND</text>
<text x="177" y="39.8" transform="rotate(-90 177 39.8)">103</text>
<text x="184.7" y="39.8" transform="rotate(-90 184.7 39.8)">103</text>
<text x="209.3" y="41.1" transform="rotate(-90 209.3 41.1)">+3V3</text>
<text x="213.3" y="45.8">C1</text>
<text x="40.2" y="49.1" transform="rotate(-90 40.2 49.1)">103</text>
<text x="47.8" y="49.1" transform="rotate(-90 47.8 49.1)">103</text>
<text x="213.3" y="50.8">22u</text>
<text x="272.8" y="53.8">GND</text>
<text x="209.3" y="61.4">GND</text>
<text x="179.8" y="69.4" transform="rotate(-90 179.8 69.4)">103</text>
<text x="178.8" y="84.2">GND</text>
<text x="37.9" y="105.3">470</text>
<text x="146.6" y="154.1" transform="rotate(-90 146.6 154.1)">224</text>
<text x="146.6" y="169.3" transform="rotate(-90 146.6 169.3)">104</text>
<text x="122.9" y="180.7">GND</text>
</g>
<g font-size="2.1" fill="#505050">
<text x="75.7" y="33.1">RST</text>
<text x="84.7" y="34.2">RST</text>
<text x="112.4" y="34.2">TXD/IO1</text>
<text x="125.3" y="33.1">TXD/IO1</text>
<text x="75.5" y="38.2">ADC</text>
<text x="84.7" y="39.3">ADC</text>
<text x="112.1" y="39.3">RXD/IO3</text>
<text x="125.3" y="38.2">RXD/IO3</text>
<text x="77" y="43.3">EN</text>
<text x="84.7" y="44.4">EN</text>
<text x="117.2" y="44.4">IO5</text>
<text x="125.3" y="43.3">IO5</text>
<text x="75.4" y="48.3">IO16</text>
<text x="75.4" y="53.4">IO14</text>
<text x="84.7" y="49.4">IO16</text>
<text x="117.2" y="49.4">IO4</text>
<text x="125.3" y="53.4">IO0</text>
<text x="125.3" y="48.3">IO4</text>
<text x="75.4" y="58.5">IO12</text>
<text x="84.7" y="54.5">IO14</text>
<text x="84.7" y="59.6">IO12</text>
<text x="117.2" y="59.6">IO2</text>
<text x="117.2" y="54.5">IO0</text>
<text x="125.3" y="58.5">IO2</text>
<text x="75.4" y="63.6">IO13</text>
<text x="84.7" y="64.7">IO13</text>
<text x="116" y="64.7">IO15</text>
<text x="125.3" y="63.6">IO15</text>
<text x="75.5" y="68.7">VCC</text>
<text x="84.7" y="69.8">VCC</text>
<text x="90.7" y="69.2" transform="rotate(-90 90.7 69.2)">CS0</text>
<text x="95.8" y="69.2" transform="rotate(-90 95.8 69.2)">MISO</text>
<text x="100.8" y="69.2" transform="rotate(-90 100.8 69.2)">IO9</text>
<text x="105.9" y="69.2" transform="rotate(-90 105.9 69.2)">IO10</text>
<text x="111" y="69.2" transform="rotate(-90 111 69.2)">MOSI</text>
<text x="115.9" y="69.8">GND</text>
<text x="116.1" y="69.2" transform="rotate(-90 116.1 69.2)">SCLK</text>
<text x="125.3" y="68.7">GND</text>
<text x="89.6" y="78" transform="rotate(-90 89.6 78)">CS0</text>
<text x="99.7" y="77.3" transform="rotate(-90 99.7 77.3)">IO9</text>
<text x="94.7" y="79.2" transform="rotate(-90 94.7 79.2)">MISO</text>
<text x="104.8" y="78.5" transform="rotate(-90 104.8 78.5)">IO10</text>
<text x="109.9" y="79.2" transform="rotate(-90 109.9 79.2)">MOSI</text>
<text x="115" y="79.4" transform="rotate(-90 115 79.4)">SCLK</text>
<text x="43.1" y="149.9">VRAW</text>
<text x="69.4" y="149.9">+3.3</text>
<text x="45" y="152.4">VCC</text>
<text x="46.8" y="155">TX</text>
<text x="69.4" y="155">RX</text>
<text x="69.4" y="152.4">GND</text>
<text x="45.3" y="157.5">RST</text>
<text x="46.8" y="160.1">D3</text>
<text x="69.4" y="157.5">ID</text>
<text x="69.4" y="160.1">D4</text>
<text x="46.8" y="162.6">D5</text>
<text x="46.8" y="165.1">D7</text>
<text x="46.8" y="167.7">D9</text>
<text x="69.4" y="162.6">D6</text>
<text x="69.4" y="165.1">D8</text>
<text x="69.4" y="167.7">D10</text>
<text x="45.6" y="172.7">D13</text>
<text x="45.8" y="170.2">D11</text>
<text x="69.4" y="172.7">D14</text>
<text x="69.4" y="170.2">D12</text>
</g>
<g font-size="1.8" fill="#505050">
<text x="187.7" y="29">3V3</text>
<text x="36.9" y="34.1">RST</text>
<text x="134.4" y="34.1">MYSX_TX</text>
<text x="69.7" y="39.2">ADC</text>
<text x="134.4" y="39.2">MYSX_RX</text>
<text x="134.4" y="44.2">MYSX_D7_SCL</text>
<text x="228.9" y="44.2">MYSX_D3_INT</text>
<text x="67" y="49.3">GPIO16</text>
<text x="134.4" y="49.3">MYSX_D8_SDA</text>
<text x="62.9" y="59.5">MYSX_MISO</text>
<text x="63.8" y="54.4">MYSX_SCK</text>
<text x="134.4" y="54.4">MYSX_D3_INT</text>
<text x="134.4" y="59.5">MYSX_D4_INT</text>
<text x="62.9" y="64.6">MYSX_MOSI</text>
<text x="187.7" y="64.6">MYSX_CS</text>
<text x="32.2" y="69.6">3V3</text>
<text x="134.4" y="69.6">GND</text>
<text x="93.4" y="84.9">IO9</text>
<text x="109" y="84.9">IO10</text>
<text x="29.3" y="102.7">RST</text>
<text x="63.3" y="107.7">GPIO16</text>
<text x="37.3" y="112.8">MYSX_D5</text>
<text x="103.3" y="111.5" transform="rotate(-90 103.3 111.5)">MYSX_D6</text>
<text x="144.5" y="140.7">ADC</text>
<text x="53.1" y="147.1">X1</text>
<text x="29.7" y="156">MYSX_TX</text>
<text x="32.6" y="150.9">VRAW</text>
<text x="34.8" y="153.4">3V3</text>
<text x="81" y="153.4">GND</text>
<text x="81" y="156">MYSX_RX</text>
<text x="81" y="150.9">3V3</text>
<text x="111.9" y="153.4">MYSX_D10_A4</text>
<text x="25.8" y="161">MYSX_D3_INT</text>
<text x="34.3" y="158.5">RST</text>
<text x="81" y="158.5">MYSX_D3_INT</text>
<text x="81" y="161">MYSX_D4_INT</text>
<text x="144.5" y="158.5">MYSX_ADC</text>
<text x="25.3" y="166.1">MYSX_D7_SCL</text>
<text x="29.7" y="163.6">MYSX_D5</text>
<text x="81" y="166.1">MYSX_D8_SDA</text>
<text x="81" y="163.6">MYSX_D6</text>
<text x="112.9" y="163.6">MYSX_D9_A3</text>
<text x="26.5" y="168.7">MYSX_D9_A3</text>
<text x="27.3" y="171.2">MYSX_MOSI</text>
<text x="28.3" y="173.7">MYSX_SCK</text>
<text x="52.6" y="173.7">SCK</text>
<text x="52.6" y="171.2">MOSI</text>
<text x="62" y="171.2">MISO</text>
<text x="64.1" y="173.7">CS</text>
<text x="81" y="168.7">MYSX_D10_A4</text>
<text x="81" y="171.2">MYSX_MISO</text>
<text x="81" y="173.7">MYSX_CS</text>
<text x="53.1" y="180.7">MYSX-2.5SMT-BTM-NAMES</text>
</g>
<text font-size="1.8" fill="#800000" x="211.2" y="45.8" transform="rotate(-90 211.2 45.8)">+</text>
<g font-size="1.2" fill="#008000">
<text x="43.5" y="25.5">pas 2</text>
<text x="57.3" y="25.5">pas 1</text>
<text x="66.7" y="25.5" transform="rotate(-90 66.7 25.5)">sup 0</text>
<text x="74.9" y="33.1">in 0</text>
<text x="128.4" y="33.1">io 0</text>
<text x="173.4" y="30.6" transform="rotate(-90 173.4 30.6)">pas 1</text>
<text x="181" y="30.6" transform="rotate(-90 181 30.6)">pas 1</text>
<text x="75" y="38.2">io 0</text>
<text x="128.4" y="38.2">io 0</text>
<text x="211.5" y="41.9" transform="rotate(-90 211.5 41.9)">sup 0</text>
<text x="41.3" y="43.3" transform="rotate(-90 41.3 43.3)">pas 1</text>
<text x="48.9" y="43.3" transform="rotate(-90 48.9 43.3)">pas 1</text>
<text x="75" y="43.3">io 0</text>
<text x="128.4" y="43.3">io 0</text>
<text x="173.4" y="44.4" transform="rotate(-90 173.4 44.4)">pas 1</text>
<text x="181" y="44.4" transform="rotate(-90 181 44.4)">pas 1</text>
<text x="211.5" y="43.3" transform="rotate(-90 211.5 43.3)">pas 0</text>
<text x="254.3" y="43.3">pas 2</text>
<text x="268" y="43.3">pas 1</text>
<text x="75" y="48.3">io 0</text>
<text x="75" y="53.4">io 0</text>
<text x="128.4" y="53.4">io 0</text>
<text x="128.4" y="48.3">io 0</text>
<text x="275" y="48.3" transform="rotate(-90 275 48.3)">sup 0</text>
<text x="41.3" y="57.1" transform="rotate(-90 41.3 57.1)">pas 1</text>
<text x="48.9" y="57.1" transform="rotate(-90 48.9 57.1)">pas 1</text>
<text x="75" y="58.5">io 0</text>
<text x="128.4" y="58.5">io 0</text>
<text x="211.5" y="56" transform="rotate(-90 211.5 56)">sup 0</text>
<text x="211.5" y="54.5" transform="rotate(-90 211.5 54.5)">pas 0</text>
<text x="75" y="63.6">io 0</text>
<text x="128.4" y="63.6">io 0</text>
<text x="181" y="63.6" transform="rotate(-90 181 63.6)">pas 1</text>
<text x="74" y="68.7">pwr 0</text>
<text x="128.4" y="68.7">pwr 0</text>
<text x="181" y="77.3" transform="rotate(-90 181 77.3)">pas 1</text>
<text x="89.6" y="78.9" transform="rotate(-90 89.6 78.9)">io 0</text>
<text x="94.7" y="78.9" transform="rotate(-90 94.7 78.9)">io 0</text>
<text x="99.7" y="78.9" transform="rotate(-90 99.7 78.9)">io 0</text>
<text x="104.8" y="78.9" transform="rotate(-90 104.8 78.9)">io 0</text>
<text x="109.9" y="78.9" transform="rotate(-90 109.9 78.9)">io 0</text>
<text x="115" y="78.9" transform="rotate(-90 115 78.9)">io 0</text>
<text x="181" y="78.8" transform="rotate(-90 181 78.8)">sup 0</text>
<text x="94.3" y="91.5">pas 0</text>
<text x="108.1" y="91.5">pas 0</text>
<text x="33.3" y="101.6">pas 1</text>
<text x="47.1" y="101.6">pas 1</text>
<text x="51.5" y="101.6" transform="rotate(-90 51.5 101.6)">pas 0</text>
<text x="102.3" y="100.2" transform="rotate(-90 102.3 100.2)">pas 0</text>
<text x="57.3" y="106.7">pas 0</text>
<text x="51.5" y="115.4" transform="rotate(-90 51.5 115.4)">pas 0</text>
<text x="46" y="149.9">pas 0</text>
<text x="70" y="149.9">pas 0</text>
<text x="142.9" y="144.8" transform="rotate(-90 142.9 144.8)">pas 1</text>
<text x="46" y="152.4">pas 0</text>
<text x="46" y="155">pas 0</text>
<text x="70" y="152.4">pas 0</text>
<text x="70" y="155">pas 0</text>
<text x="130.2" y="152.4" transform="rotate(-90 130.2 152.4)">pas 0</text>
<text x="46" y="157.5">pas 0</text>
<text x="46" y="160.1">pas 0</text>
<text x="70" y="157.5">pas 0</text>
<text x="70" y="160.1">pas 0</text>
<text x="136" y="157.5">pas 0</text>
<text x="142.9" y="158.6" transform="rotate(-90 142.9 158.6)">pas 1</text>
<text x="46" y="162.6">pas 0</text>
<text x="46" y="165.1">pas 0</text>
<text x="46" y="167.7">pas 0</text>
<text x="70" y="162.6">pas 0</text>
<text x="70" y="165.1">pas 0</text>
<text x="70" y="167.7">pas 0</text>
<text x="130.2" y="166.2" transform="rotate(-90 130.2 166.2)">pas 0</text>
<text x="46" y="170.2">pas 0</text>
<text x="46" y="172.7">pas 0</text>
<text x="70" y="170.2">pas 0</text>
<text x="70" y="172.7">pas 0</text>
<text x="142.9" y="173.8" transform="rotate(-90 142.9 173.8)">pas 1</text>
<text x="125.1" y="175.3" transform="rotate(-90 125.1 175.3)">sup 0</text>
<text x="127.3" y="175.3">pas 1</text>
<text x="141.1" y="175.3">pas 1</text>
</g>
</svg>
